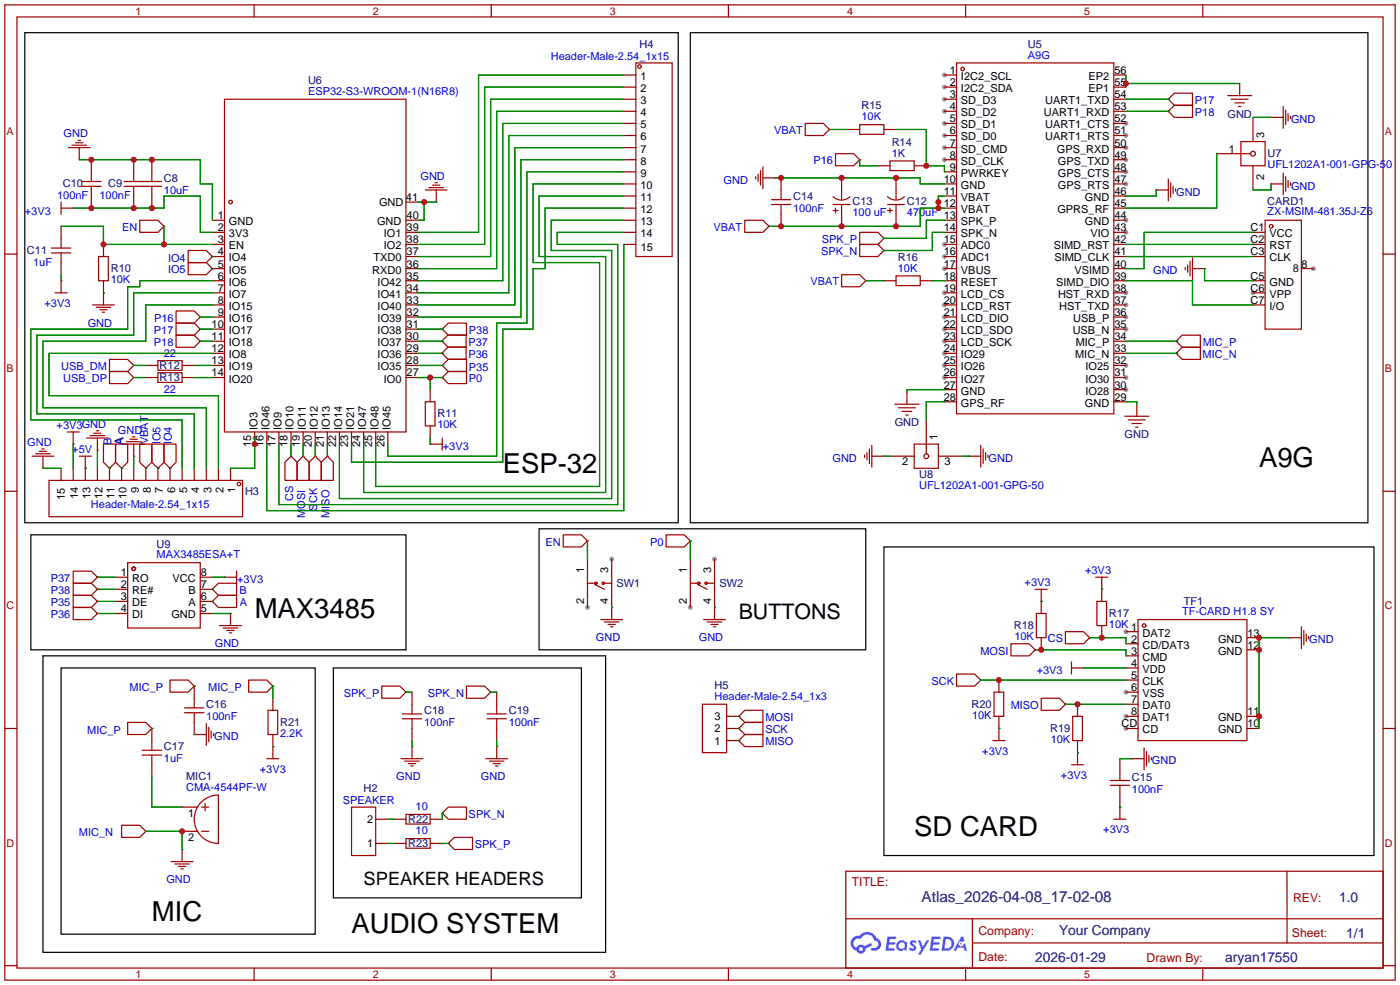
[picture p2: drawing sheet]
<svg xmlns="http://www.w3.org/2000/svg" width="294mm" height="207mm" viewBox="0 0 294 207" stroke-linecap="round" stroke-linejoin="round" font-family="sans-serif">
<g fill="#999">
<circle cx="198.2" cy="15.7" r=".51"/>
<circle cx="198.2" cy="18.3" r=".51"/>
<circle cx="198.2" cy="20.8" r=".51"/>
<circle cx="198.2" cy="23.4" r=".51"/>
<circle cx="198.2" cy="25.9" r=".51"/>
<circle cx="198.2" cy="28.4" r=".51"/>
<circle cx="198.2" cy="31" r=".51"/>
<circle cx="198.2" cy="33.5" r=".51"/>
<circle cx="198.2" cy="51.3" r=".51"/>
<circle cx="198.2" cy="53.8" r=".51"/>
<circle cx="198.2" cy="56.4" r=".51"/>
<circle cx="198.2" cy="61.5" r=".51"/>
<circle cx="198.2" cy="64" r=".51"/>
<circle cx="198.2" cy="66.5" r=".51"/>
<circle cx="198.2" cy="69.1" r=".51"/>
<circle cx="198.2" cy="71.6" r=".51"/>
<circle cx="198.2" cy="74.2" r=".51"/>
<circle cx="198.2" cy="76.7" r=".51"/>
<circle cx="198.2" cy="79.2" r=".51"/>
<circle cx="236.3" cy="81.8" r=".51"/>
<circle cx="236.3" cy="79.2" r=".51"/>
<circle cx="236.3" cy="76.7" r=".51"/>
<circle cx="236.3" cy="69.1" r=".51"/>
<circle cx="236.3" cy="66.5" r=".51"/>
<circle cx="236.3" cy="64" r=".51"/>
<circle cx="236.3" cy="61.5" r=".51"/>
<circle cx="236.3" cy="48.8" r=".51"/>
<circle cx="236.3" cy="46.2" r=".51"/>
<circle cx="236.3" cy="38.6" r=".51"/>
<circle cx="236.3" cy="36.1" r=".51"/>
<circle cx="236.3" cy="33.5" r=".51"/>
<circle cx="236.3" cy="31" r=".51"/>
<circle cx="236.3" cy="28.4" r=".51"/>
<circle cx="236.3" cy="25.9" r=".51"/>
<circle cx="128.4" cy="117.3" r=".51"/>
<circle cx="123.3" cy="127.5" r=".51"/>
<circle cx="150" cy="117.3" r=".51"/>
<circle cx="144.9" cy="127.5" r=".51"/>
<circle cx="263" cy="61.5" r=".51"/>
<circle cx="275.7" cy="56.4" r=".51"/>
<circle cx="236.3" cy="132.6" r=".51"/>
<circle cx="236.3" cy="145.3" r=".51"/>
<circle cx="236.3" cy="150.4" r=".51"/>
<circle cx="236.3" cy="152.9" r=".51"/>
<circle cx="53.5" cy="91.9" r=".51"/>
</g>
<g fill="none" stroke="#a10000" stroke-width=".25">
<path d="M1 1h291.9v204.7h-291.9zM3.6 3.6h286.7v199.6h-286.7zM53.3 1v2.6M103.1 1v2.6M152.9 1v2.6M202.7 1v2.6M252.5 1v2.6M1 53.3h2.6M290.3 53.3h2.6M1 103.1h2.6M290.3 103.1h2.6M1 152.9h2.6"/>
<path d="M290.3 152.9h2.6M177.5 182.9h112.8v20.3h-112.8zM177.6 192.8h112.6M204.1 197.9h86.1M204.1 192.8v10.2M270.2 182.9v15M1 202.7h2.6M53.3 203.2v2.5M103.1 203.2v2.5M152.9 203.2v2.5M202.7 203.2v2.5M252.5 203.2v2.5"/>
<path d="M290.3 202.7h2.6"/>
</g>
<g fill="#5487ff">
<path d="M191.2 197.5l.5-.2 .4 .1 .3 .3-.2 .4a.33 .33 0 0 0-.3-.3 .33 .33 0 0 0-.4 .1l.1 .1a.86 .86 0 0 1 .7 .7 .86 .86 0 0 1-.3 .8l-.7 .1-.6-.4 .4-.4 .5 .3 .2-.1v-.2a.88 .88 0 0 1-.6-1.3z"/>
<path d="M192.7 197.4h.6l.4 1.3 .8-1.3h.6l-1.8 3h-.6l.6-1.1z"/>
<path d="M186.3 196.6h1.6l.3 .1-.1 .4h-1.3l-.1 .6h1.1l.2 .3-.3 .3h-1.1l-.1 .8h1.2l.1 .2-.1 .2-1.8 .1z"/>
<path d="M195.6 196.6h1.6l.2 .1v.4h-1.3l-.1 .6h1.1l.2 .3-.3 .3h-1.1l-.1 .8h1.2l.1 .2-.1 .2-1.9 .1z"/>
<path d="M201.7 196.6h.5l.3 .9-.5 .2a.5 .5 0 0 0-.7 .2 .5 .5 0 0 0 .3 .7 .5 .5 0 0 0 .6-.4l.4-.2 .4 1.6h-.6l-.1-.7h-1.2l-.4 .7h-.6z"/>
<path d="M198 196.6l-.4 3h1a1.51 1.51 0 0 0 1.7-1.5 1.51 1.51 0 0 0-1.8-1.5zM198.6 197.1a1.02 1.02 0 0 1 1.1 1.2 1.02 1.02 0 0 1-1.4 .8z"/>
<path d="M188.5 197.6a1.11 1.11 0 0 0-.3 1.6 1.11 1.11 0 0 0 1.6 .2l.5 .2 .2-1.7-.4-.2a1.02 1.02 0 0 0-1.6-.1zM188.6 198.5a.67 .67 0 0 1 1.3 0 .67 .67 0 0 1-1.3 0z"/>
<path d="M179 196.9a1.58 1.58 0 0 0 .8 2.6 1.01 1.01 0 0 0 1.1 .7 1.01 1.01 0 0 0 .8-1.1l1.4-.7-.3-.5-1.3 .7a1.03 1.03 0 0 0-1.7 .3 1 1 0 0 1-.5-1.4 1 1 0 0 1 1.4-.3 1.49 1.49 0 0 1 1.5-1 1.49 1.49 0 0 1 1.4 1.2 .82 .82 0 0 1 .7 1.1 .82 .82 0 0 1-1.2 .5l-.3 .1v.3a1.4 1.4 0 0 0 2-.6 1.4 1.4 0 0 0-.8-1.9 2.19 2.19 0 0 0-3.7-.5l-.8 .1zM180.3 199.2a.4 .4 0 0 1 .8 0 .4 .4 0 0 1-.8 0z"/>
<circle cx="201.8" cy="198.1" r=".19"/>
</g>
<g fill="none" stroke="#a10000" stroke-width=".25">
<path d="M130.9 15.7h2.6M130.9 18.3h2.6M133.5 13.2h7.6v40.6h-7.6zM198.2 15.7h2.6M198.2 18.3h2.6M200.8 13.2h33v73.7h-33zM233.8 15.7h2.5M233.8 18.3h2.5M260.2 17.5v2.6M14.4 31h4.5M15.1 30.5h3.1M15.9 30h1.5"/>
<path d="M16.4 29.5h.5M16.6 33.5h.1M16.6 31v2.5M17.1 39.1h4.1M17.1 38.1h4.1M19.2 33.5v4.6M19.2 39.1v4.6M26 39.1h7.9M26 38.1h7.9M28.1 33.5v4.6M28.1 39.1v4.6M31.9 33.5v4.6"/>
<path d="M31.9 39.1v4.6M47.1 20.8h38.1v69.9h-38.1zM89.3 39.9h4.6M90 39.4h3.1M90.8 38.9h1.5M91.3 38.4h.5M91.6 39.9v2.5M130.9 20.8h2.6M130.9 23.4h2.6M130.9 25.9h2.6M130.9 28.4h2.6M130.9 31h2.6"/>
<path d="M130.9 33.5h2.6M130.9 36.1h2.6M130.9 38.6h2.6M158.6 37.1v.5M159.1 36.6v1.5M159.6 35.8v3.1M160.1 37.3h2.6M160.1 35.1v4.5M162.7 37.3h.1M164 37.3v4.6M169 25.9h3.8l1.3 1.3-1.3 1.2h-3.8zM174.1 27.2h.1"/>
<path d="M175.4 32.3h3.8l1.3 1.2-1.3 1.3h-3.8zM176.7 37.3v4.6M177.9 27.2h2.6M180.5 26.2h5v2h-5zM180.5 33.5h.1M184.3 34.8h2.5M185.5 27.2h2.6M186.8 33.8h5.1v2h-5.1zM188.1 37.3v4.6M191.9 34.8h2.5M198.2 20.8h2.6M198.2 23.4h2.6"/>
<path d="M198.2 25.9h2.6M198.2 28.4h2.6M198.2 31h2.6M198.2 33.5h2.6M198.2 36.1h2.6M198.2 38.6h2.6M233.8 20.8h2.5M233.8 23.4h2.5M233.8 25.9h2.5M233.8 28.4h2.5M233.8 31h2.5M233.8 33.5h2.5"/>
<path d="M233.8 36.1h2.5M233.8 38.6h2.5M242.7 39.9h.1M242.7 39.9h2.5M245.2 23.4l1.3-1.3h3.8v2.5h-3.8zM245.2 23.4h.1M245.2 20.8l1.3-1.2h3.8v2.5h-3.8zM245.2 20.8h.1M245.2 37.6v4.6M245.7 38.4v3M246.3 39.1v1.5M246.8 39.6v.5"/>
<path d="M255.4 32.3h7.1M257.7 20.1h5.1M258.4 20.8h3.6M259.2 21.6h2M260 22.4h.5M260.5 29.7h5.1v5.1h-5.1zM263 24.6v5.1M263 34.8v5.1M266.8 38.6h.1M266.8 24.6h.1M266.8 38.6h2.6M266.8 24.6h2.6"/>
<path d="M269.4 22.4v4.5M269.4 36.3v4.6M269.9 23.1v3.1M269.9 37.1v3M270.4 23.9v1.5M270.4 37.8v1.6M270.9 24.4v.5M270.9 38.4v.5M10.8 53.1h4.1M10.8 52.1h4.1M12.8 58.9h.1M12.8 43.7h2.6"/>
<path d="M12.8 42.4v2.6M12.8 47.5v4.6M12.8 53.1v4.6M12.8 58.9v2.6M15.4 43.7h.1M20.7 53.8h2v5.1h-2zM21.7 51.3v2.5M21.7 58.9v5.1M29.3 46.2h3.8l1.3 1.3-1.3 1.3h-3.8zM34.4 47.5h.1M39.5 52.6h3.8l1.3 1.2-1.3 1.3h-3.8zM39.5 55.1h3.8l1.3 1.3-1.3 1.3h-3.8z"/>
<path d="M44.6 53.8h.1M44.6 56.4h.1M44.6 46.2h2.5M44.6 48.8h2.5M44.6 51.3h2.5M44.6 53.8h2.5M44.6 56.4h2.5M44.6 58.9h2.5M85.2 46.2h2.6M85.2 48.8h2.6M85.2 51.3h2.6M85.2 53.8h2.6"/>
<path d="M85.2 56.4h2.6M85.2 58.9h2.6M85.2 42.4h2.6M91.6 42.4h.1M130.9 46.2h2.6M130.9 48.8h2.6M130.9 51.3h2.6M130.9 41.1h2.6M130.9 43.7h2.6M156.3 46.2h3.8l1.3 1.3-1.3 1.3h-3.8zM161.4 47.5h.1M161.9 42.9h4.1"/>
<path d="M161.9 41.9h4.1M164 42.9v4.6M174.9 41.3a2.54 2.54 0 0 0 3.5 0M174.9 42.9h3.5M174.9 44.2h1M175.4 43.7v1M176.7 57.7h3.8l1.2 1.2-1.2 1.3h-3.8zM176.7 42.9v4.6M180.5 48.8h3.8l1.2 1.2-1.2 1.3h-3.8zM180.5 51.3h3.8l1.2 1.3-1.2 1.2h-3.8zM181.7 58.9h.1M185.5 50h.1"/>
<path d="M185.5 52.6h.1M185.5 58.9h2.6M186.3 41.3a2.54 2.54 0 0 0 3.5 0M186.3 42.9h3.6M186.3 44.2h1M186.8 43.7v1M188.1 57.9h5.1v2h-5.1zM188.1 42.9v4.6M193.2 58.9h2.5M198.2 46.2h2.6M198.2 48.8h2.6M198.2 51.3h2.6"/>
<path d="M198.2 53.8h2.6M198.2 56.4h2.6M198.2 58.9h2.6M198.2 41.1h2.6M198.2 43.7h2.6M233.8 46.2h2.5M233.8 48.8h2.5M233.8 51.3h2.5M233.8 53.8h2.5M233.8 56.4h2.5M233.8 58.9h2.5M233.8 41.1h2.5"/>
<path d="M233.8 43.7h2.5M248.8 56.1v.5M249.3 55.6v1.6M249.8 54.9v3M250.3 56.4h2.6M250.3 54.1v4.6M252.9 56.4h.1M263 48.8h2.6M263 51.3h2.6M263 53.8h2.6M263 58.9h2.6M265.6 46.2h7.6v22.9h-7.6z"/>
<path d="M273.2 56.4h2.5M11.6 61.5h2.5M19.4 64h4.6M20.2 64.5h3M21 65h1.5M21.5 65.5h.5M21.7 61.5h.1M23 78h3.8l1.3 1.2-1.3 1.3h-3.8zM23 75.4h3.8l1.3 1.3-1.3 1.3h-3.8zM28.1 79.2h.1M28.1 76.7h.1M30.6 76.7h2.5"/>
<path d="M30.6 79.2h2.5M33.1 75.7h5.1v2h-5.1zM33.1 78.2h5.1v2.1h-5.1zM37 65.3h3.8l1.2 1.2-1.2 1.3h-3.8zM37 67.8h3.8l1.2 1.3-1.2 1.3h-3.8zM37 70.4h3.8l1.2 1.2-1.2 1.3h-3.8zM38.2 76.7h2.6M38.2 79.2h2.6M42 66.5h.1M42 69.1h.1M42 71.6h.1M44.6 61.5h2.5"/>
<path d="M44.6 64h2.5M44.6 66.5h2.5M44.6 69.1h2.5M44.6 71.6h2.5M44.6 74.2h2.5M44.6 76.7h2.5M44.6 79.2h2.5M85.2 61.5h2.6M85.2 64h2.6M85.2 66.5h2.6M85.2 69.1h2.6M85.2 71.6h2.6"/>
<path d="M85.2 74.2h2.6M85.2 76.7h2.6M85.2 79.2h2.6M92.8 71.6l1.2-1.3h3.8v2.6h-3.8zM92.8 79.2l1.3-1.2h3.8v2.5h-3.8zM92.8 79.2h.1M92.8 71.6h.1M92.8 74.2h.1M92.8 69.1l1.3-1.3h3.8v2.6h-3.8zM92.8 69.1h.1M92.8 76.7l1.3-1.3h3.8v2.6h-3.8zM92.8 76.7h.1"/>
<path d="M94 72.9h3.8v2.5h-3.8l-1.2-1.3zM198.2 61.5h2.6M198.2 64h2.6M198.2 66.5h2.6M198.2 69.1h2.6M198.2 71.6h2.6M198.2 74.2h2.6M198.2 76.7h2.6M198.2 79.2h2.6M233.8 61.5h2.5M233.8 64h2.5M233.8 66.5h2.5"/>
<path d="M233.8 69.1h2.5M233.8 71.6h2.5M233.8 74.2h2.5M233.8 76.7h2.5M233.8 79.2h2.5M247 71.6h.1M247 74.2h.1M248.2 70.4h3.8v2.5h-3.8l-1.3-1.3zM248.2 72.9h3.8v2.5h-3.8l-1.3-1.2zM263 61.5h2.6M263 64h2.6M6.7 95.8h4.6"/>
<path d="M7.5 95.3h3M8.3 94.7h1.5M8.8 94.2h.5M9 98.3h.1M9 95.8v2.5M12.8 98.3v2.5M14.1 90.7h2.5M15.4 93.2h.1M15.4 90.7v2.5M15.4 98.3v2.5M16.6 95.8h2.6M17.9 98.3h.1"/>
<path d="M17.9 95.8v5M18.2 91.9h4.5M18.9 91.4h3.1M19.7 90.9h1.5M20.2 90.4h.5M20.4 94.5h.1M20.4 91.9v2.6M20.4 98.3v2.5M21.7 93.2h2.6v3.8l-1.3 1.3-1.3-1.3zM23 98.3h.1M23 98.3v2.5M24.3 93.2h2.5v3.8l-1.3 1.3-1.2-1.3z"/>
<path d="M25.5 98.3h.1M25.5 98.3v2.5M25.8 93.2h4.6M26.5 92.7h3.1M27.3 92.2h1.5M27.8 91.7h.5M28.1 95.8h.1M28.1 93.2v2.6M28.1 98.3v2.5M29.3 93.2h2.6v3.8l-1.3 1.3-1.3-1.3zM30.6 98.3h.1M30.6 98.3v2.5"/>
<path d="M31.9 93.2h2.5v3.8l-1.3 1.3-1.2-1.3zM33.1 98.3h.1M33.1 98.3v2.5M34.4 93.2h2.6v3.8l-1.3 1.3-1.3-1.3zM35.7 98.3h.1M35.7 98.3v2.5M38.2 98.3v2.5M40.8 98.3v2.5M43.3 98.3v2.5M45.8 98.3v2.5M48.4 98.3v2.5M53.5 90.7v2.5"/>
<path d="M56 90.7v2.5M58.5 90.7v2.5M61.1 95.8l1.3 1.2v3.8h-2.6v-3.8zM61.1 95.8h.1M61.1 90.7v2.5M63.6 95.8l1.3 1.2v3.8h-2.5v-3.8zM63.6 95.8h.1M63.6 90.7v2.5M66.2 95.8l1.2 1.2v3.8h-2.5v-3.8zM66.2 95.8h.1M66.2 90.7v2.5M68.7 95.8l1.3 1.2v3.8h-2.6v-3.8z"/>
<path d="M68.7 95.8h.1M68.7 90.7v2.5M71.2 90.7v2.5M73.8 90.7v2.5M76.3 90.7v2.5M78.9 90.7v2.5M81.4 90.7v2.5M89.3 84.3h2v5.1h-2zM90.3 93.2h.1M90.3 81.8v2.5M90.3 89.4v2.5M90.3 93.2h2.5"/>
<path d="M92.8 91.9v2.6M181.5 95.5v.5M182 95v1.5M182.5 94.2v3.1M183 95.8h2.5M183 93.5v4.5M185.5 95.8h.1M186.8 95.8h5.1M187.8 84.8h5.1M188.6 85.6h3.6M189.4 86.4h2M190.1 87.1h.5"/>
<path d="M190.4 82.3v2.5M191.9 93.2h5.1v5.1h-5.1zM194.4 88.1v7.2M197 95.8h5.1M198.2 81.8h2.6M198.2 84.3h2.6M203.3 95.8h.1M203.3 95.8h2.6M205.9 93.5v4.5M206.4 94.2v3.1M206.9 95v1.5M207.4 95.5v.5"/>
<path d="M233.8 81.8h2.5M233.8 84.3h2.5M236.1 87.4h5.1M236.9 88.1h3.5M237.6 88.9h2M238.4 89.7h.5M238.6 84.8v2.6M10.3 100.8h40.6v7.7h-40.6zM15.4 119.9h3.8l1.2 1.3-1.2 1.2h-3.8zM26.8 118.1h15.2v13.7h-15.2zM49.7 119.9v2.5M118.2 112.3h3.8l1.3 1.2-1.3 1.3h-3.8z"/>
<path d="M123.3 113.5h.1M123.3 117.3v10.2M128.4 117.3v12.7M139.8 112.3h3.8l1.3 1.2-1.3 1.3h-3.8zM144.9 113.5h.1M144.9 117.3v10.2M150 117.3v12.7M15.4 127.5h3.8l1.2 1.3-1.2 1.2h-3.8zM15.4 125h3.8l1.2 1.2-1.2 1.3h-3.8zM15.4 122.4h3.8l1.2 1.3-1.2 1.3h-3.8zM20.4 121.2h.1M20.4 128.8h.1"/>
<path d="M20.4 126.2h.1M20.4 123.7h.1M24.3 123.7h2.5M24.3 121.2h2.5M24.3 126.2h2.5M24.3 128.8h2.5M42 123.7h2.6M42 121.2h2.6M42 126.2h2.6M42 128.8h2.6M44.6 123.7l1.2-1.3h3.9v2.6h-3.9zM44.6 123.7h.1"/>
<path d="M44.6 126.2l1.2-1.2h3.9v2.5h-3.9zM44.6 126.2h.1M46.1 131.3h4.6M46.9 131.8h3M47.1 121.2h.1M47.1 121.2h2.6M47.6 132.3h1.5M48.1 132.8h.5M48.4 128.8h.1M48.4 128.8v2.5M123.3 122.4h1.8M124.8 122.7l2.1 1"/>
<path d="M126.1 130h4.6M126.6 122.4h1.8M126.9 130.6h3M127.6 131.1h1.6M128.1 131.6h.6M128.4 127.5h.1M144.9 122.4h1.8M146.4 122.7l2.1 1M147.7 130h4.6M148.2 122.4h1.8M148.5 130.6h3M149.2 131.1h1.5"/>
<path d="M149.7 131.6h.5M150 127.5h.1M212.2 135.1h3.8l1.3 1.3-1.3 1.3h-3.8zM217.3 136.4h.1M217.3 123.7h2.5M217.6 128.8h2v5.1h-2zM218.6 126.2h.1M218.6 123.7v5.1M218.6 133.9v2.5M223.6 132.6h3.9l1.2 1.3-1.2 1.2h-3.9zM224.9 138.9v2.6M228.7 133.9h.1"/>
<path d="M230 121.2h2.5M230.3 126.2h2v5.1h-2zM231.3 123.7h.1M231.3 121.2v5M231.3 131.3v2.6M236.3 132.6h2.6M236.3 135.1h2.6M236.3 137.7h2.6M238.9 130h22.8v25.4h-22.8zM261.7 136.4h2.6M261.7 133.9h2.6M270.6 133.9h.1"/>
<path d="M270.6 133.9h2.6M273.2 131.6v4.5M273.7 132.3v3.1M274.2 133.1v1.5M274.7 133.6v.5M26.8 151.6h3.8l1.3 1.3-1.3 1.3h-3.8zM29.8 158.5h4.1M29.8 157.5h4.1M31.9 152.9h.1M31.9 152.9v4.6M31.9 158.5v4.6M35.7 142.7h3.8l1.3 1.3-1.3 1.3h-3.8z"/>
<path d="M38.7 149.6h4.1M38.7 148.6h4.1M40.8 144h.1M40.8 154.2h.1M40.8 144v4.6M40.8 149.6v4.6M40.8 154.2h2.5M43.3 151.9v4.6M43.8 152.7v3M44.3 153.4v1.5M44.8 153.9v.5M52.2 142.7h3.8l1.3 1.3-1.3 1.3h-3.8z"/>
<path d="M56 159.3h2.5M56.3 149.1h2v5.1h-2zM57.3 144h.1M57.3 156.7h.1M57.3 146.6v2.5M57.3 154.2v5.1M80.1 144h3.8l1.3 1.3-1.3 1.3h-3.8zM84.2 159.3h4.6M84.5 150.9h4M84.5 149.9h4M85 159.8h3M85.2 145.3h.1"/>
<path d="M86.5 156.7h.1M86.5 145.3v4.6M86.5 150.9v4.5M86.5 156.7v2.6M97.9 144h3.8l1.3 1.3-1.3 1.3h-3.8zM102 159.3h4.6M102.2 150.9h4.1M102.2 149.9h4.1M102.7 159.8h3.1M103 145.3h.1M104.3 156.7h.1M104.3 145.3v4.6"/>
<path d="M104.3 150.9v4.5M104.3 156.7v2.6M147.4 147.8h5.1v10.2h-5.1zM152.5 150.4h2.6M152.5 152.9h2.6M152.5 155.4h2.6M155.1 150.4h.1M155.1 152.9h.1M155.1 155.4l1.2-1.2h3.8v2.5h-3.8zM155.1 155.4h.1M156.3 149.1h3.8v2.5h-3.8l-1.2-1.2zM156.3 151.6h3.8v2.6h-3.8l-1.2-1.3z"/>
<path d="M200.8 141.5h3.8l1.3 1.2-1.3 1.3h-3.8zM205.9 142.7h.1M208.4 155.4h2.5M208.7 145.3h2v5.1h-2zM209.7 152.9h.1M209.7 142.7v2.6M209.7 150.4v5M218.6 146.6h3.8l1.2 1.2-1.2 1.3h-3.8zM223.6 147.8h.1M224.9 140.2h2.6M225.2 150.4h2v5h-2zM226.2 158h.1"/>
<path d="M226.2 147.8v2.6M226.2 155.4v5.1M227.5 140.2h.1M235.1 159.3v4.5M236.3 140.2h2.6M236.3 142.7h2.6M236.3 145.3h2.6M236.3 147.8h2.6M236.3 150.4h2.6M236.3 152.9h2.6M237.6 159.3h.1M237.6 159.3h2.6"/>
<path d="M240.2 157v4.5M240.7 157.7v3.1M241.2 158.5v1.5M241.7 159v.5M261.7 150.4h2.6M261.7 152.9h2.6M25.5 173.2h3.8l1.3 1.3-1.3 1.3h-3.8zM30.6 174.5h.1M38.2 178.3h.1M38.2 169.4h3.3M38.2 174.5h3.3M38.2 178.3v2.5"/>
<path d="M42 168.7a5.1 5.1 0 0 1 3.8-1.8v10.1a5.1 5.1 0 0 1-4.6-2.9 5.1 5.1 0 0 1 .8-5.4zM42.3 169.4h1.5M42.3 174.5h1.5M43.1 168.7v1.5M73.8 169.4h5.1v10.2h-5.1zM78.9 172h2.5M78.9 177h2.5M82.7 172h2.5M82.7 177h2.5M85.2 170.9h5.1v2.1h-5.1zM85.2 176h5.1v2.1h-5.1zM85.7 160.3h1.5"/>
<path d="M86.2 160.8h.5M90.3 172h2.5M90.3 177h2.5M92.8 170.7l1.3-1.3h3.8v2.6h-3.8zM92.8 170.7h.1M94.1 177h.1M95.4 175.8h3.8v2.5h-3.8l-1.3-1.3zM103.5 160.3h1.5M104 160.8h.5M224.9 160.5h2.6M233 164.8h4.1M233 163.8h4.1"/>
<path d="M233.8 172h2.5M235.1 169.4h.1M235.1 164.8v7.2M35.9 180.8h4.6M36.7 181.4h3.1M37.5 181.9h1.5M38 182.4h.5"/>
<circle cx="134.2" cy="14" r=".38"/>
<circle cx="202.1" cy="14.5" r=".38"/>
<circle cx="263" cy="32.3" r=".51"/>
<circle cx="48.4" cy="42.4" r=".38"/>
<circle cx="266.8" cy="47.5" r=".38"/>
<circle cx="194.4" cy="95.8" r=".51"/>
<circle cx="28.1" cy="119.4" r=".38"/>
<circle cx="50.2" cy="101.6" r=".38"/>
<circle cx="125.1" cy="122.4" r=".25"/>
<circle cx="126.6" cy="122.4" r=".25"/>
<circle cx="146.7" cy="122.4" r=".25"/>
<circle cx="148.2" cy="122.4" r=".25"/>
<circle cx="240.2" cy="131.3" r=".38"/>
</g>
<path d="M5.2 6.9h137.2v102.8h-137.2zM144.9 6.9h142.2v102.8h-142.2zM6.5 112.3h78.7v24.1h-78.7zM113.2 111h68.5v25.4h-68.5zM185.5 114.8h102.9v64.8h-102.9zM9 137.7h118.1v62.2h-118.1zM12.8 140.2h53.4v55.9h-53.4zM70 140.2h52v48.3h-52z" fill="none" stroke="#000" stroke-width=".25"/>
<g fill="none" stroke="#008700" stroke-width=".25">
<path d="M130.9 15.7h-30.4v33.1h-12.7M130.9 18.3h-29.2v33h-13.9M236.3 15.7v2.6M236.3 17.5h23.9M16.6 33.5h25.4v5.1h2.6v7.6M130.9 38.6h-19v16.5h14v47h-47v-8.9M130.9 33.5h-21.6v33h-21.5M130.9 20.8h-27.9v33h-15.2M130.9 23.4h-26.6v33h-16.5M130.9 25.9h-25.4v33h-17.7M130.9 31h-22.8v33h-20.3M130.9 36.1h-20.3v31.7h-6.3v28h-22.9v-2.6"/>
<path d="M130.9 28.4h-24.1v33.1h-19M162.7 37.3h30.5v1.3h5M174.1 27.2h3.8M180.5 33.5v1.3h3.8M188.1 27.2h6.3v7.6h3.8v1.3M236.3 20.8h8.9M236.3 23.4h8.9M242.7 39.9v1.2h-6.4M255.4 32.3v11.4h-19.1M263 24.6h3.8M266.8 38.6v1.3h-3.8M12.8 47.5h8.9v3.8h22.9"/>
<path d="M12.8 57.7v1.2M15.4 43.7h19v-2.6h7.6v7.7h2.6M34.4 47.5v3.8M44.6 53.8h.1M44.6 56.4h.1M44.6 58.9h-15.3v1.3h-2.5v8.9h-20.3v19h31.7v10.2M87.8 42.4h3.8M89 42.4v3.8h-1.2M130.9 48.8h-13.9v2.5h12.7v54.6h-71.2v-12.7M130.9 41.1h-17.7v12.7h13.9v49.6h-50.8v-10.2M130.9 43.7h-16.5v12.7h-2.5v12.7h-6.4v27.9h-31.7v-3.8M130.9 46.2h-15.2v6.4h12.7v52h-57.2v-11.4"/>
<path d="M130.9 51.3v55.9h-74.9v-14M181.7 58.9h3.8M195.7 58.9h2.5M198.2 48.8h-2.5v3.8h-10.2M198.2 41.1h-1.2v2.6M198.2 43.7h-5v3.8h-31.8M198.2 46.2h-3.8v3.8h-8.9M236.3 51.3h26.7M236.3 58.9h14v5.1h12.7M236.3 53.8h26.7M252.9 56.4v2.5h10.1M263 48.8h-22.8v7.6h-3.9"/>
<path d="M21.7 61.5h.1M28.1 79.2h2.5M28.1 76.7h2.5M40.8 79.2h3.8M40.8 76.7h3.8M42 71.6h2.6M42 66.5h2.6M42 69.1h2.6M44.6 64h-14v7.6h-21.6v14h34.3v12.7M44.6 74.2h-34.3v8.9h35.5v15.2M44.6 61.5h-16.5v8.9h-20.4v16.5h33.1v11.4M87.8 79.2h5"/>
<path d="M87.8 76.7h5M87.8 71.6h5M87.8 74.2h5M87.8 69.1h5M90.3 79.2v2.6M236.3 71.6h10.7M236.3 74.2h10.7M9 98.3h3.8M15.4 93.2v5.1M17.9 98.3h.1M20.4 94.5v3.8M23 98.3h.1"/>
<path d="M25.5 98.3h.1M28.1 95.8v2.5M30.6 98.3h.1M33.1 98.3h.1M35.7 98.3h.1M53.5 91.9v6.4h-5.1M61.1 93.2v2.6M63.6 93.2v2.6M66.2 93.2v2.6M68.7 93.2v2.6M90.3 91.9v1.3M185.5 95.8h1.3"/>
<path d="M198.2 84.3h-3.8v3.8M198.2 81.8h-7.8v.5M202.1 95.8h1.2M236.3 84.3h2.3v.5M123.3 113.5v3.8M144.9 113.5v3.8M20.4 121.2h3.9M20.4 128.8h3.9M20.4 123.7h3.9M20.4 126.2h3.9M44.6 126.2h.1M44.6 123.7h.1"/>
<path d="M44.6 121.2h2.5M44.6 128.8h3.8M128.4 127.5h.1M150 127.5h.1M217.3 136.4h19v1.3M218.6 126.2h.1M228.7 133.9h7.6v1.2M231.3 123.7h.1M270.6 133.9h-6.3v19M31.9 152.9h.1M40.8 154.2h.1M40.8 144h.1"/>
<path d="M57.3 156.7h.1M57.3 144v2.6M85.2 145.3h1.3M86.5 155.4v1.3M103 145.3h1.3M104.3 155.4v1.3M155.1 150.4h.1M155.1 155.4h.1M155.1 152.9h.1M205.9 142.7h30.4M209.7 152.9h.1M223.6 147.8h12.7"/>
<path d="M226.2 158h.1M227.5 140.2h8.8M235.1 159.3h2.5M30.6 174.5h7.6v3.8M31.9 163.1v6.3h6.3M81.4 172h1.3M81.4 177h1.3M92.8 177h1.3M92.8 170.7v1.3M235.1 169.4h.1"/>
</g>
<g fill="#c00">
<circle cx="31.9" cy="43.7" r=".63"/>
<circle cx="28.1" cy="43.7" r=".63"/>
<circle cx="19.2" cy="43.7" r=".63"/>
<circle cx="31.9" cy="33.5" r=".63"/>
<circle cx="28.1" cy="33.5" r=".63"/>
<circle cx="19.2" cy="33.5" r=".63"/>
<circle cx="89" cy="42.4" r=".63"/>
<circle cx="21.7" cy="51.3" r=".63"/>
<circle cx="34.4" cy="51.3" r=".63"/>
<circle cx="90.3" cy="79.2" r=".63"/>
<circle cx="164" cy="47.5" r=".63"/>
<circle cx="176.7" cy="47.5" r=".63"/>
<circle cx="188.1" cy="47.5" r=".63"/>
<circle cx="197" cy="42.4" r=".63"/>
<circle cx="197" cy="43.7" r=".63"/>
<circle cx="164" cy="37.3" r=".63"/>
<circle cx="176.7" cy="37.3" r=".63"/>
<circle cx="188.1" cy="37.3" r=".63"/>
<circle cx="194.4" cy="34.8" r=".63"/>
<circle cx="264.3" cy="133.9" r=".63"/>
<circle cx="264.3" cy="136.4" r=".63"/>
<circle cx="264.3" cy="150.4" r=".63"/>
<circle cx="231.3" cy="133.9" r=".63"/>
<circle cx="218.6" cy="136.4" r=".63"/>
<circle cx="209.7" cy="142.7" r=".63"/>
<circle cx="226.2" cy="147.8" r=".63"/>
<circle cx="38.2" cy="174.5" r=".63"/>
<circle cx="53.5" cy="93.2" r=".63"/>
<circle cx="236.3" cy="17.5" r=".63"/>
</g>
<g font-size="5.8">
<text x="105.5" y="99.3">ESP-32</text>
<text x="264.3" y="98">A9G</text>
<text x="53.5" y="129.8">MAX3485</text>
<text x="191.9" y="175.5">SD CARD</text>
<text x="31.9" y="193.3">MIC</text>
<text x="73.8" y="195.8">AUDIO SYSTEM</text>
</g>
<text font-size="4.5" x="155.1" y="129.8">BUTTONS</text>
<text font-size="3.8" x="76.3" y="185.8">SPEAKER HEADERS</text>
<text font-size="3.2" fill="#000080" x="193.5" y="189.2">Atlas_2026-04-08_17-02-08</text>
<g font-size="2.9" fill="#000080">
<text x="281.1" y="189.4">1.0</text>
<text x="222.3" y="196.3">Your Company</text>
<text x="282.6" y="196.8">1/1</text>
<text x="217.3" y="201.9">2026-01-29</text>
<text x="257.2" y="201.9">aryan17550</text>
</g>
<text font-size="2.6" x="25.9" y="93.5" transform="rotate(-90 25.9 93.5)">A</text>
<g font-size="2.6" fill="#a00000">
<text x="178.8" y="186.1">TITLE:</text>
<text x="271.4" y="189.4">REV:</text>
<text x="205.4" y="196.3">Company:</text>
<text x="271.2" y="196.7">Sheet:</text>
<text x="205.4" y="201.8">Date:</text>
<text x="240.7" y="201.9">Drawn By:</text>
</g>
<g font-size="2.3" fill="#000080">
<text x="134.2" y="10">H4</text>
<text x="215.8" y="10">U5</text>
<text x="64.7" y="17.7">U6</text>
<text x="180.8" y="23">R15</text>
<text x="257.7" y="24.7">GND</text>
<text x="187.2" y="30.6">R14</text>
<text x="266.1" y="33">U7</text>
<text x="13.2" y="39.3">C10</text>
<text x="22.7" y="39.3">C9</text>
<text x="34.4" y="38.1">C8</text>
<text x="166.5" y="41.9">C14</text>
<text x="178.9" y="43.1">C13</text>
<text x="190.4" y="43.1">C12</text>
<text x="266" y="42.9">CARD1</text>
<text x="5.7" y="53.3">C11</text>
<text x="23.2" y="57.1">R10</text>
<text x="188.5" y="54.7">R16</text>
<text x="33.5" y="77.4">R12</text>
<text x="33.5" y="80">R13</text>
<text x="91.8" y="87.6">R11</text>
<text x="187.8" y="89.5">GND</text>
<text x="236.1" y="92">GND</text>
<text x="192.9" y="100.3">U8</text>
<text x="51.4" y="103.8">H3</text>
<text x="32.9" y="115.1">U9</text>
<text x="129.4" y="123.2">SW1</text>
<text x="151" y="123.2">SW2</text>
<text x="232.8" y="129.5">R17</text>
<text x="248.5" y="127">TF1</text>
<text x="212.8" y="132">R18</text>
<text x="43.3" y="148.6">C16</text>
<text x="89" y="149.9">C18</text>
<text x="106.8" y="149.9">C19</text>
<text x="150" y="144.7">H5</text>
<text x="203.9" y="148.5">R20</text>
<text x="58.8" y="152.3">R21</text>
<text x="220.4" y="153.6">R19</text>
<text x="34.4" y="157.5">C17</text>
<text x="39.1" y="163.7">MIC1</text>
<text x="76.3" y="166.2">H2</text>
<text x="237.6" y="163.9">C15</text>
<text x="85.7" y="172.7">R22</text>
<text x="85.7" y="177.8">R23</text>
</g>
<g font-size="2.3" fill="#00f">
<text x="115.6" y="12.6">Header-Male-2.54_1x15</text>
<text x="215.8" y="12.3">A9G</text>
<text x="64.7" y="19.9">ESP32-S3-WROOM-1(N16R8)</text>
<text x="250.8" y="21.8">P17</text>
<text x="13.3" y="28.8">GND</text>
<text x="162.5" y="28.2">VBAT</text>
<text x="180.8" y="25.3">10K</text>
<text x="250.8" y="24.3">P18</text>
<text x="271" y="25.8">GND</text>
<text x="170.8" y="34.5">P16</text>
<text x="187.2" y="32.9">1K</text>
<text x="266.1" y="35.2">UFL1202A1-001-GPG-50</text>
<text x="12" y="41.8">100nF</text>
<text x="20.9" y="41.8">100nF</text>
<text x="34.4" y="40.7">10uF</text>
<text x="88.3" y="37.7">GND</text>
<text x="151.9" y="38.5">GND</text>
<text x="246.9" y="41.1">GND</text>
<text x="271" y="39.8">GND</text>
<text x="5.2" y="45.1">+3V3</text>
<text x="166.5" y="44.5">100nF</text>
<text x="178.9" y="45.4">100 uF</text>
<text x="190.4" y="45.4">470uF 13</text>
<text x="266" y="45.2">ZX-MSIM-481.35J-Z6</text>
<text x="25.6" y="48.5">EN</text>
<text x="149.8" y="48.5">VBAT</text>
<text x="172.4" y="53.6">SPK_N</text>
<text x="172.5" y="51">SPK_P</text>
<text x="7" y="55.8">1uF</text>
<text x="23.2" y="59.4">10K</text>
<text x="35.3" y="54.9">IO4</text>
<text x="35.3" y="57.3">IO5</text>
<text x="170.1" y="59.9">VBAT</text>
<text x="188.5" y="57">10K</text>
<text x="242.1" y="57.6">GND</text>
<text x="9.3" y="64.5">+3V3</text>
<text x="18.4" y="68.6">GND</text>
<text x="32.3" y="70.1">P17</text>
<text x="32.3" y="67.5">P16</text>
<text x="98.4" y="70.2">P38</text>
<text x="12.9" y="77.7">USB_DM</text>
<text x="32.3" y="72.6">P18</text>
<text x="34.4" y="74.9">22</text>
<text x="98.3" y="72.7">P37</text>
<text x="98.3" y="75.2">P36</text>
<text x="98.4" y="77.8">P35</text>
<text x="252.4" y="75.2">MIC_N</text>
<text x="252.5" y="72.6">MIC_P</text>
<text x="13.2" y="80.2">USB_DP</text>
<text x="34.4" y="82.5">22</text>
<text x="98.4" y="80.2">P0</text>
<text x="11.9" y="90">+3V3GND</text>
<text x="91.8" y="89.9">10K</text>
<text x="5.7" y="93.6">GND</text>
<text x="15.2" y="95.1">+5V</text>
<text x="23.4" y="93.4" transform="rotate(-90 23.4 93.4)">B</text>
<text x="24.8" y="91.1">GND</text>
<text x="31.1" y="93.3" transform="rotate(-90 31.1 93.3)">VBAT</text>
<text x="33.7" y="93.3" transform="rotate(-90 33.7 93.3)">IO5</text>
<text x="36.1" y="93.3" transform="rotate(-90 36.1 93.3)">IO4</text>
<text x="93" y="94.4">+3V3</text>
<text x="174.8" y="97">GND</text>
<text x="207.5" y="97">GND</text>
<text x="19.1" y="106.6">Header-Male-2.54_1x15</text>
<text x="61.5" y="105.2" transform="rotate(-90 61.5 105.2)">CS</text>
<text x="66.6" y="107.2" transform="rotate(-90 66.6 107.2)">SCK</text>
<text x="192.9" y="102.6">UFL1202A1-001-GPG-50</text>
<text x="64.1" y="108.7" transform="rotate(-90 64.1 108.7)">MOSI</text>
<text x="69.1" y="108.7" transform="rotate(-90 69.1 108.7)">MISO</text>
<text x="32.9" y="117.2">MAX3485ESA+T</text>
<text x="114.5" y="114.5">EN</text>
<text x="136.5" y="114.6">P0</text>
<text x="10.6" y="122.2">P37</text>
<text x="10.6" y="124.7">P38</text>
<text x="49.8" y="122.4">+3V3</text>
<text x="50.3" y="124.7">B</text>
<text x="215.1" y="123.1">+3V3</text>
<text x="227.8" y="120.6">+3V3</text>
<text x="10.6" y="129.8">P36</text>
<text x="10.6" y="127.2">P35</text>
<text x="50.4" y="127.2">A</text>
<text x="232.8" y="131.8">10K</text>
<text x="248.2" y="129.1">TF-CARD H1.8 SY</text>
<text x="45.1" y="135.8">GND</text>
<text x="125.1" y="134.6">GND</text>
<text x="146.7" y="134.6">GND</text>
<text x="205.8" y="137.4">MOSI</text>
<text x="212.9" y="134.3">10K</text>
<text x="219.9" y="134.9">CS</text>
<text x="274.8" y="135.1">GND</text>
<text x="195.5" y="143.7">SCK</text>
<text x="217.6" y="141.4">+3V3</text>
<text x="27.2" y="145.1">MIC_P</text>
<text x="43.7" y="145.1">MIC_P</text>
<text x="72.2" y="146.3">SPK_P</text>
<text x="89.8" y="146.3">SPK_N</text>
<text x="150" y="146.9">Header-Male-2.54_1x3</text>
<text x="212.2" y="148.8">MISO</text>
<text x="18.3" y="154">MIC_P</text>
<text x="43.3" y="151.2">100nF</text>
<text x="45" y="155.4">GND</text>
<text x="58.8" y="154.6">2.2K</text>
<text x="89" y="152.4">100nF</text>
<text x="106.8" y="152.4">100nF</text>
<text x="160.7" y="151.3">MOSI</text>
<text x="160.7" y="153.9">SCK</text>
<text x="204" y="150.8">10K</text>
<text x="220.6" y="155.9">10K</text>
<text x="34.4" y="160.1">1uF</text>
<text x="160.7" y="156.4">MISO</text>
<text x="206.2" y="158.4">+3V3</text>
<text x="241.8" y="160.5">GND</text>
<text x="39.1" y="166">CMA-4544PF-W</text>
<text x="54.6" y="162.3">+3V3</text>
<text x="83.2" y="163.7">GND</text>
<text x="101" y="163.7">GND</text>
<text x="222.7" y="163.5">+3V3</text>
<text x="237.6" y="166.4">100nF</text>
<text x="72" y="168.8">SPEAKER</text>
<text x="87.2" y="170.1">10</text>
<text x="98.4" y="171.7">SPK_N</text>
<text x="16.6" y="175.5">MIC_N</text>
<text x="87.2" y="175.1">10</text>
<text x="99.7" y="178">SPK_P</text>
<text x="231.6" y="174.9">+3V3</text>
<text x="34.9" y="185.3">GND</text>
</g>
<g font-size="2.3">
<text x="134.4" y="16.8">1</text>
<text x="199.4" y="15.5">1</text>
<text x="201.7" y="16.8">I2C2_SCL</text>
<text x="228.5" y="16.8">EP2</text>
<text x="233.9" y="15.5">56</text>
<text x="134.4" y="19.3">2</text>
<text x="134.4" y="21.9">3</text>
<text x="199.4" y="18.1">2</text>
<text x="199.4" y="20.6">3</text>
<text x="199.4" y="23.1">4</text>
<text x="201.7" y="19.3">I2C2_SDA</text>
<text x="201.7" y="21.9">SD_D3</text>
<text x="219.4" y="21.9">UART1_TXD</text>
<text x="228.5" y="19.3">EP1</text>
<text x="233.9" y="23.1">53</text>
<text x="233.9" y="20.6">54</text>
<text x="233.9" y="18.1">55</text>
<text x="134.4" y="24.4">4</text>
<text x="134.4" y="26.9">5</text>
<text x="134.4" y="29.5">6</text>
<text x="199.4" y="25.7">5</text>
<text x="199.4" y="28.2">6</text>
<text x="201.7" y="24.4">SD_D2</text>
<text x="201.7" y="26.9">SD_D1</text>
<text x="201.7" y="29.5">SD_D0</text>
<text x="219.1" y="24.4">UART1_RXD</text>
<text x="219.4" y="29.5">UART1_RTS</text>
<text x="219.4" y="26.9">UART1_CTS</text>
<text x="233.9" y="28.2">51</text>
<text x="233.9" y="25.7">52</text>
<text x="265.3" y="28.9" transform="rotate(-90 265.3 28.9)">3</text>
<text x="134.4" y="32">7</text>
<text x="134.4" y="34.6">8</text>
<text x="199.4" y="30.8">7</text>
<text x="199.4" y="33.3">8</text>
<text x="199.4" y="35.8">9</text>
<text x="201.7" y="32">SD_CMD</text>
<text x="201.7" y="34.6">SD_CLK</text>
<text x="221.8" y="32">GPS_RXD</text>
<text x="222.1" y="34.6">GPS_TXD</text>
<text x="233.9" y="35.8">48</text>
<text x="233.9" y="33.3">49</text>
<text x="233.9" y="30.8">50</text>
<text x="257.9" y="32">1</text>
<text x="134.4" y="37.1">9</text>
<text x="134.4" y="39.6">10</text>
<text x="198.1" y="38.4">10</text>
<text x="198.1" y="40.9">11</text>
<text x="201.7" y="37.1">PWRKEY</text>
<text x="201.7" y="39.6">GND</text>
<text x="222.1" y="39.6">GPS_RTS</text>
<text x="222.1" y="37.1">GPS_CTS</text>
<text x="233.9" y="40.9">46</text>
<text x="233.9" y="38.4">47</text>
<text x="265.3" y="37.8" transform="rotate(-90 265.3 37.8)">2</text>
<text x="45.7" y="46">1</text>
<text x="48.1" y="47.3">GND</text>
<text x="79.1" y="47.3">GND</text>
<text x="79.6" y="43.2">GND</text>
<text x="85.2" y="42.2">41</text>
<text x="85.3" y="46">40</text>
<text x="134.4" y="42.2">11</text>
<text x="134.4" y="44.7">12</text>
<text x="134.4" y="47.3">13</text>
<text x="198.1" y="43.5">12</text>
<text x="201.7" y="42.2">VBAT</text>
<text x="201.7" y="44.7">VBAT</text>
<text x="201.7" y="47.3">SPK_P</text>
<text x="222" y="44.7">GPRS_RF</text>
<text x="227.7" y="47.3">GND</text>
<text x="227.7" y="42.2">GND</text>
<text x="233.9" y="46">44</text>
<text x="233.9" y="43.5">45</text>
<text x="45.7" y="48.5">2</text>
<text x="45.7" y="51.1">3</text>
<text x="45.7" y="53.6">4</text>
<text x="48.1" y="49.8">3V3</text>
<text x="48.1" y="52.3">EN</text>
<text x="80.6" y="52.3">IO2</text>
<text x="80.6" y="49.8">IO1</text>
<text x="85.3" y="53.6">37</text>
<text x="85.3" y="51.1">38</text>
<text x="85.3" y="48.5">39</text>
<text x="134.4" y="49.8">14</text>
<text x="134.5" y="52.6">15</text>
<text x="198.1" y="48.5">14</text>
<text x="198.1" y="51.1">15</text>
<text x="198.1" y="53.6">16</text>
<text x="201.7" y="49.8">SPK_N</text>
<text x="201.7" y="52.3">ADC0</text>
<text x="221.2" y="52.3">SIMD_RST</text>
<text x="228.9" y="49.8">VIO</text>
<text x="233.9" y="53.6">41</text>
<text x="233.9" y="51.1">42</text>
<text x="233.9" y="48.5">43</text>
<text x="262.5" y="48.5">C1</text>
<text x="262.5" y="51.1">C2</text>
<text x="262.5" y="53.6">C3</text>
<text x="266.5" y="49.8">VCC</text>
<text x="266.5" y="52.3">RST</text>
<text x="45.7" y="56.2">5</text>
<text x="45.7" y="58.7">6</text>
<text x="48.1" y="54.9">IO4</text>
<text x="48.1" y="57.4">IO5</text>
<text x="48.1" y="60">IO6</text>
<text x="78.1" y="57.4">RXD0</text>
<text x="78.4" y="54.9">TXD0</text>
<text x="79.3" y="60">IO42</text>
<text x="85.3" y="58.7">35</text>
<text x="85.3" y="56.2">36</text>
<text x="198.1" y="56.2">17</text>
<text x="198.1" y="58.7">18</text>
<text x="201.7" y="54.9">ADC1</text>
<text x="201.7" y="57.4">VBUS</text>
<text x="201.7" y="60">RESET</text>
<text x="221.3" y="54.9">SIMD_CLK</text>
<text x="221.7" y="60">SIMD_DIO</text>
<text x="225.6" y="57.4">VSIMD</text>
<text x="233.9" y="58.7">39</text>
<text x="233.9" y="56.2">40</text>
<text x="262.5" y="58.7">C5</text>
<text x="266.5" y="54.9">CLK</text>
<text x="266.5" y="60">GND</text>
<text x="271.4" y="57.2">8</text>
<text x="273.2" y="56.2">8</text>
<text x="45.7" y="61.2">7</text>
<text x="45.7" y="63.8">8</text>
<text x="48.1" y="62.5">IO7</text>
<text x="48.1" y="65">IO15</text>
<text x="79.3" y="65">IO40</text>
<text x="79.3" y="62.5">IO41</text>
<text x="85.3" y="63.8">33</text>
<text x="85.3" y="61.2">34</text>
<text x="198.1" y="61.2">19</text>
<text x="198.1" y="63.8">20</text>
<text x="201.7" y="62.5">LCD_CS</text>
<text x="201.7" y="65">LCD_RST</text>
<text x="222.1" y="62.5">HST_RXD</text>
<text x="222.3" y="65">HST_TXD</text>
<text x="233.9" y="63.8">37</text>
<text x="233.9" y="61.2">38</text>
<text x="262.5" y="61.2">C6</text>
<text x="262.5" y="63.8">C7</text>
<text x="266.5" y="62.5">VPP</text>
<text x="266.5" y="65">I/O</text>
<text x="44.4" y="68.9">10</text>
<text x="44.4" y="71.4">11</text>
<text x="45.7" y="66.3">9</text>
<text x="48.1" y="67.6">IO16</text>
<text x="48.1" y="70.1">IO17</text>
<text x="79.3" y="70.1">IO38</text>
<text x="79.3" y="67.6">IO39</text>
<text x="85.3" y="71.4">30</text>
<text x="85.3" y="68.9">31</text>
<text x="85.3" y="66.3">32</text>
<text x="198.1" y="66.3">21</text>
<text x="198.1" y="68.9">22</text>
<text x="198.1" y="71.4">23</text>
<text x="201.7" y="67.6">LCD_DIO</text>
<text x="201.7" y="70.1">LCD_SDO</text>
<text x="225.2" y="70.1">USB_N</text>
<text x="225.3" y="67.6">USB_P</text>
<text x="233.9" y="71.4">34</text>
<text x="233.9" y="68.9">35</text>
<text x="233.9" y="66.3">36</text>
<text x="44.4" y="73.9">12</text>
<text x="44.4" y="76.5">13</text>
<text x="48.1" y="72.7">IO18</text>
<text x="48.1" y="75.2">IO8</text>
<text x="48.1" y="77.7">IO19</text>
<text x="79.3" y="77.7">IO35</text>
<text x="79.3" y="75.2">IO36</text>
<text x="79.3" y="72.7">IO37</text>
<text x="85.3" y="76.5">28</text>
<text x="85.3" y="73.9">29</text>
<text x="198.1" y="73.9">24</text>
<text x="198.1" y="76.5">25</text>
<text x="201.7" y="72.7">LCD_SCK</text>
<text x="201.7" y="75.2">IO29</text>
<text x="201.7" y="77.7">IO26</text>
<text x="225.7" y="75.2">MIC_N</text>
<text x="225.8" y="72.7">MIC_P</text>
<text x="227.9" y="77.7">IO25</text>
<text x="233.9" y="76.5">32</text>
<text x="233.9" y="73.9">33</text>
<text x="44.4" y="79">14</text>
<text x="48.1" y="80.3">IO20</text>
<text x="80.6" y="80.3">IO0</text>
<text x="85.3" y="79">27</text>
<text x="198.1" y="79">26</text>
<text x="198.1" y="81.6">27</text>
<text x="201.7" y="80.3">IO27</text>
<text x="201.7" y="82.8">GND</text>
<text x="227.9" y="82.8">IO28</text>
<text x="227.9" y="80.3">IO30</text>
<text x="233.9" y="81.6">30</text>
<text x="233.9" y="79">31</text>
<text x="198.1" y="84.1">28</text>
<text x="201.7" y="85.4">GPS_RF</text>
<text x="227.7" y="85.4">GND</text>
<text x="233.9" y="84.1">29</text>
<text x="52.8" y="93.9" transform="rotate(-90 52.8 93.9)">15</text>
<text x="54" y="90.2" transform="rotate(-90 54 90.2)">IO3</text>
<text x="55.3" y="93.9" transform="rotate(-90 55.3 93.9)">16</text>
<text x="56.6" y="90.2" transform="rotate(-90 56.6 90.2)">IO46</text>
<text x="57.8" y="93.9" transform="rotate(-90 57.8 93.9)">17</text>
<text x="59.1" y="90.2" transform="rotate(-90 59.1 90.2)">IO9</text>
<text x="60.4" y="93.9" transform="rotate(-90 60.4 93.9)">18</text>
<text x="61.6" y="90.2" transform="rotate(-90 61.6 90.2)">IO10</text>
<text x="62.9" y="93.9" transform="rotate(-90 62.9 93.9)">19</text>
<text x="64.2" y="90.2" transform="rotate(-90 64.2 90.2)">IO11</text>
<text x="65.5" y="93.9" transform="rotate(-90 65.5 93.9)">20</text>
<text x="66.7" y="90.2" transform="rotate(-90 66.7 90.2)">IO12</text>
<text x="68" y="93.9" transform="rotate(-90 68 93.9)">21</text>
<text x="69.3" y="90.2" transform="rotate(-90 69.3 90.2)">IO13</text>
<text x="70.5" y="93.9" transform="rotate(-90 70.5 93.9)">22</text>
<text x="71.8" y="90.2" transform="rotate(-90 71.8 90.2)">IO14</text>
<text x="73.1" y="93.9" transform="rotate(-90 73.1 93.9)">23</text>
<text x="74.3" y="90.2" transform="rotate(-90 74.3 90.2)">IO21</text>
<text x="75.6" y="93.9" transform="rotate(-90 75.6 93.9)">24</text>
<text x="76.9" y="90.2" transform="rotate(-90 76.9 90.2)">IO47</text>
<text x="78.2" y="93.9" transform="rotate(-90 78.2 93.9)">25</text>
<text x="79.4" y="90.2" transform="rotate(-90 79.4 90.2)">IO48</text>
<text x="80.7" y="93.9" transform="rotate(-90 80.7 93.9)">26</text>
<text x="82" y="90.2" transform="rotate(-90 82 90.2)">IO45</text>
<text x="196.8" y="92.4" transform="rotate(-90 196.8 92.4)">1</text>
<text x="189.3" y="97.6">2</text>
<text x="198.2" y="97.6">3</text>
<text x="13.6" y="104.9" transform="rotate(-90 13.6 104.9)">15</text>
<text x="16.4" y="104.8" transform="rotate(-90 16.4 104.8)">14</text>
<text x="19" y="104.8" transform="rotate(-90 19 104.8)">13</text>
<text x="21.5" y="104.8" transform="rotate(-90 21.5 104.8)">12</text>
<text x="24" y="104.8" transform="rotate(-90 24 104.8)">11</text>
<text x="26.6" y="104.8" transform="rotate(-90 26.6 104.8)">10</text>
<text x="29.1" y="103.5" transform="rotate(-90 29.1 103.5)">9</text>
<text x="31.7" y="103.5" transform="rotate(-90 31.7 103.5)">8</text>
<text x="34.2" y="103.5" transform="rotate(-90 34.2 103.5)">7</text>
<text x="36.7" y="103.5" transform="rotate(-90 36.7 103.5)">6</text>
<text x="39.3" y="103.5" transform="rotate(-90 39.3 103.5)">5</text>
<text x="41.8" y="103.5" transform="rotate(-90 41.8 103.5)">4</text>
<text x="44.4" y="103.5" transform="rotate(-90 44.4 103.5)">3</text>
<text x="46.9" y="103.5" transform="rotate(-90 46.9 103.5)">2</text>
<text x="49.4" y="103.5" transform="rotate(-90 49.4 103.5)">1</text>
<text x="25.4" y="120.9">1</text>
<text x="25.4" y="123.5">2</text>
<text x="27.7" y="122.2">RO</text>
<text x="27.7" y="124.7">RE#</text>
<text x="36.2" y="122.2">VCC</text>
<text x="39.6" y="124.7">B</text>
<text x="42.2" y="123.5">7</text>
<text x="42.2" y="120.9">8</text>
<text x="122.6" y="120.4" transform="rotate(-90 122.6 120.4)">1</text>
<text x="127.7" y="120.4" transform="rotate(-90 127.7 120.4)">3</text>
<text x="144.2" y="120.4" transform="rotate(-90 144.2 120.4)">1</text>
<text x="149.3" y="120.4" transform="rotate(-90 149.3 120.4)">3</text>
<text x="25.4" y="126">3</text>
<text x="25.4" y="128.5">4</text>
<text x="27.7" y="127.3">DE</text>
<text x="27.7" y="129.8">DI</text>
<text x="36" y="129.8">GND</text>
<text x="39.6" y="127.3">A</text>
<text x="42.2" y="128.5">5</text>
<text x="42.2" y="126">6</text>
<text x="122.6" y="126.7" transform="rotate(-90 122.6 126.7)">2</text>
<text x="127.7" y="126.7" transform="rotate(-90 127.7 126.7)">4</text>
<text x="144.2" y="126.7" transform="rotate(-90 144.2 126.7)">2</text>
<text x="149.3" y="126.7" transform="rotate(-90 149.3 126.7)">4</text>
<text x="237.5" y="132.4">1</text>
<text x="237.5" y="134.9">2</text>
<text x="237.5" y="137.4">3</text>
<text x="239.8" y="133.6">DAT2</text>
<text x="239.8" y="136.2">CD/DAT3</text>
<text x="255.7" y="137.4">GND</text>
<text x="255.7" y="134.9">GND</text>
<text x="261.9" y="136.2">12</text>
<text x="261.9" y="133.6">13</text>
<text x="237.5" y="140">4</text>
<text x="237.5" y="142.5">5</text>
<text x="239.8" y="138.7">CMD</text>
<text x="239.8" y="141.2">VDD</text>
<text x="239.8" y="143.8">CLK</text>
<text x="237.5" y="145.1">6</text>
<text x="237.5" y="147.6">7</text>
<text x="239.8" y="146.3">VSS</text>
<text x="239.8" y="148.9">DAT0</text>
<text x="150" y="151.2">3</text>
<text x="150" y="153.7">2</text>
<text x="235.4" y="152.7">CD</text>
<text x="237.5" y="150.1">8</text>
<text x="239.8" y="151.4">DAT1</text>
<text x="239.8" y="153.9">CD</text>
<text x="255.7" y="153.9">GND</text>
<text x="255.7" y="151.4">GND</text>
<text x="261.9" y="152.7">10</text>
<text x="261.9" y="150.1">11</text>
<text x="150" y="156.3">1</text>
<text x="39.5" y="171.5">1</text>
<text x="77.1" y="172.8">2</text>
<text x="39.5" y="176.6">2</text>
<text x="77.1" y="177.9">1</text>
</g>
<g font-size="2.2" fill="#a00000">
<text x="28.4" y="3.1">1</text>
<text x="78.2" y="3.1">2</text>
<text x="128" y="3.1">3</text>
<text x="177.8" y="3.1">4</text>
<text x="227.6" y="3.1">5</text>
<text x="1.4" y="28.3">A</text>
<text x="290.7" y="28.3">A</text>
<text x="1.4" y="78.1">B</text>
<text x="290.7" y="78.1">B</text>
<text x="1.4" y="127.9">C</text>
<text x="290.7" y="127.9">C</text>
<text x="1.4" y="177.7">D</text>
<text x="290.7" y="177.7">D</text>
<text x="28.4" y="205.3">1</text>
<text x="78.2" y="205.3">2</text>
<text x="128" y="205.3">3</text>
<text x="177.8" y="205.3">4</text>
<text x="227.6" y="205.3">5</text>
</g>
</svg>
